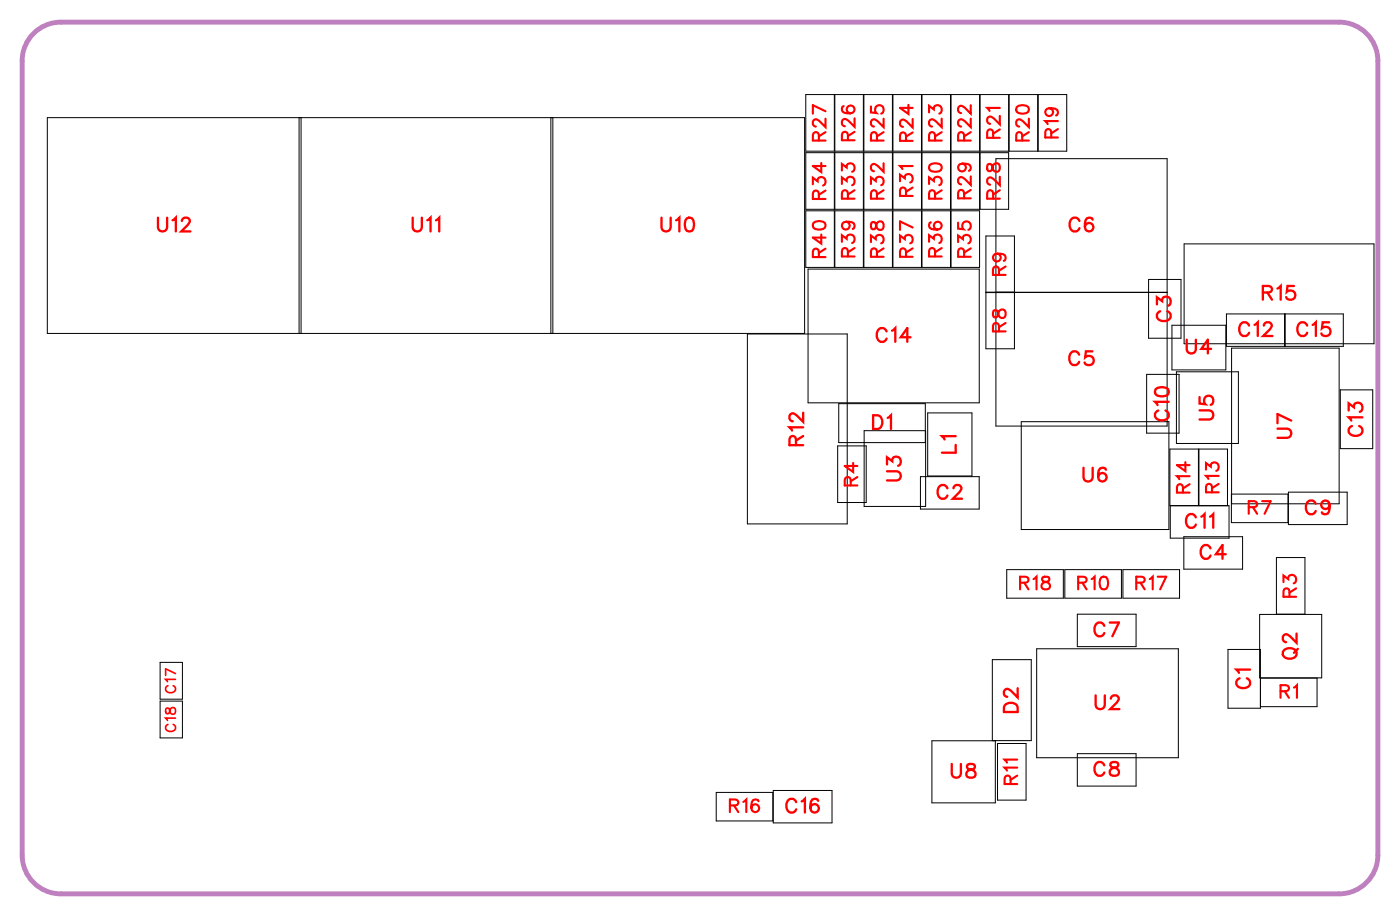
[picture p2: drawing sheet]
<svg xmlns="http://www.w3.org/2000/svg" width="72mm" height="47mm" viewBox="0 0 72 47" stroke-linecap="round" stroke-linejoin="round" font-family="sans-serif">
<path d="M1.7 1.7l.4-.3 .5-.2 .5-.1h66a2 2 0 0 1 2 2v41a2 2 0 0 1-2 2h-66a2 2 0 0 1-2-2v-41l.1-.5 .2-.5z" fill="none" stroke="#bf80bf" stroke-width=".25"/>
<g fill="none" stroke="#000" stroke-width=".05">
<path d="M2.4 6.1h39.1v11.1h-39.1zM15.4 6.1v11.1M15.5 6.1v11.1M28.4 6.1v11.1M28.5 6.1v11.1M38.6 17.2h5.1v9.8h-5.1zM41.6 4.9h13.5v2.9h-13.5zM41.6 7.9h10.5v2.9h-10.5zM41.6 10.9h9v2.9h-9zM41.7 13.9h8.9v6.9h-8.9zM43.1 4.9v2.9M43.1 7.9v2.9"/>
<path d="M43.1 10.9v2.9M44.6 4.9v2.9M44.6 7.9v2.9M44.6 10.9v2.9M46.1 4.9v2.9M46.1 7.9v2.9M46.1 10.9v2.9M47.6 4.9v2.9M47.6 7.9v2.9M47.6 10.9v2.9M49.1 4.9v2.9M49.1 7.9v2.9"/>
<path d="M49.1 10.9v2.9M50.6 4.9v2.9M50.6 7.9v2.9M50.9 15.1h9.4M50.9 12.2h1.5v5.8h-1.5zM51.4 8.2h8.9v13.8h-8.9zM52.1 4.9v2.9M53.6 4.9v2.9M59.2 19.3h1.7v3.1h-1.7zM59.3 14.4h1.7v3.1h-1.7zM60.5 16.8h2.8v2.3h-2.8zM60.7 19.2h3.2v3.7h-3.2z"/>
<path d="M61.1 12.6h9.8v5.1h-9.8zM63.3 16.2h6.1v1.7h-6.1zM63.6 18h5.5v8h-5.5zM66.3 16.2v1.7M66.4 16.2v1.7M8.3 34.2h1.1v1.9h-1.1zM8.3 36.2h1.1v1.9h-1.1zM43.3 23h1.4v2.9h-1.4zM47.5 24.6h3.1v1.7h-3.1zM47.8 22.2h-3.2v3.9h3.2v-5.3h-4.5v2h4.5M47.9 21.3h2.3v3.3h-2.3zM48.1 38.2h3.3v3.2h-3.3z"/>
<path d="M51.2 34.1h2v4.1h-2zM51.5 38.4h1.5v2.9h-1.5zM52 29.4h2.9v1.5h-2.9zM52.7 21.8h7.7v5.5h-7.7zM53.5 33.5h7.3v5.6h-7.3zM55 29.4h2.9v1.5h-2.9zM55.6 38.9h3.1v1.7h-3.1zM55.6 31.7h3.1v1.7h-3.1zM58 29.4h2.9v1.5h-2.9zM60.4 26.1h3.1v1.7h-3.1v-4.6h3v2.9M61.1 27.7h3.1v1.7h-3.1zM61.9 23.2v2.9"/>
<path d="M63.4 33.5h1.7v3.1h-1.7zM63.6 25.5h2.9v1.5h-2.9zM65 31.7h3.2v3.3h-3.2zM65.1 35h2.9v1.5h-2.9M65.9 31.7v-2.9h1.5v2.9M66.5 25.4h3.1v1.7h-3.1zM69.2 20.1h1.7v3.1h-1.7zM37 40.9h2.9v1.5h-2.9zM39.9 40.8h3.1v1.7h-3.1z"/>
</g>
<g fill="none" stroke="#f00" stroke-width=".12">
<path d="M8.2 11.2v.5l.2 .2 .2-.1v-.6M8.9 11.4l.2-.2v.7M9.4 11.4l.1-.2h.2l.1 .2-.1 .2-.3 .3h.4M21.3 11.2v.5l.2 .2 .2-.1 .1-.6M22.1 11.4l.1-.2v.7M22.5 11.4l.2-.2v.7M34.2 11.2v.5l.2 .2 .2-.1v-.6M34.9 11.4l.2-.2v.7M35.5 11.3l.1-.1a.37 .37 0 0 1 .2 .4 .37 .37 0 0 1-.2 .3 .45 .45 0 0 1-.1-.6zM45.8 17.1a.26 .26 0 0 0-.3-.2 .26 .26 0 0 0-.2 .3v.2a.26 .26 0 0 0 .2 .2 .26 .26 0 0 0 .3-.1M46.1 17.1l.1-.2v.7M47 17.4h-.5l.3-.5v.7"/>
<path d="M55.7 18.3a.26 .26 0 0 0-.3-.2 .26 .26 0 0 0-.2 .3v.2a.26 .26 0 0 0 .2 .2 .26 .26 0 0 0 .3-.1M55.7 11.4a.26 .26 0 0 0-.3-.2 .26 .26 0 0 0-.2 .3v.2a.26 .26 0 0 0 .2 .2 .26 .26 0 0 0 .3-.1M56.4 18.1h-.3l-.1 .3a.25 .25 0 0 1 .4 0 .25 .25 0 0 1 0 .4 .25 .25 0 0 1-.4-.1M56.4 11.3a.35 .35 0 0 0-.4 .2 .35 .35 0 0 0 .2 .4 .22 .22 0 0 0 .3-.2 .22 .22 0 0 0-.2-.2 .22 .22 0 0 0-.3 .2M59.7 15.7v-.4l.3 .2a.24 .24 0 0 1 .4-.1 .24 .24 0 0 1-.1 .4M59.9 16.1a.26 .26 0 0 0-.2 .3 .26 .26 0 0 0 .3 .2h.2a.26 .26 0 0 0 .2-.2 .26 .26 0 0 0-.1-.3M61.3 17.5v.5l.2 .2 .2-.1v-.6M62.5 18h-.5l.4-.5v.7M64.5 16.8a.26 .26 0 0 0-.3-.2 .26 .26 0 0 0-.2 .3v.2a.26 .26 0 0 0 .2 .2 .26 .26 0 0 0 .3-.1M64.8 16.8l.1-.2v.7M65.2 15.1h.4l.1-.2-.2-.1h-.3v.7M65.3 16.8l.1-.2h.1l.2 .2-.1 .2-.4 .3h.5"/>
<path d="M65.4 15.1l.3 .4M66 14.9l.1-.1v.7M66.8 14.8h-.3l-.1 .3a.25 .25 0 0 1 .4 0 .25 .25 0 0 1 0 .3 .25 .25 0 0 1-.4-.1M67.5 16.8a.26 .26 0 0 0-.3-.2 .26 .26 0 0 0-.2 .3v.2a.26 .26 0 0 0 .2 .2 .26 .26 0 0 0 .3-.1M67.8 16.8l.1-.2v.7M68.6 16.6h-.3v.3a.25 .25 0 0 1 .3 0 .25 .25 0 0 1 0 .4 .25 .25 0 0 1-.4-.1M41.1 23v-.4l-.2-.1-.1 .2v.3h.7M41.5 22.1h-.7l.1 .1M41.5 21.3v.5l-.4-.4-.2-.1-.1 .2v.1l.1 .1M41.5 22.5l-.4 .2M45.1 21.4h.2a.38 .38 0 0 1 .3 .4 .38 .38 0 0 1-.3 .3h-.2zM45.8 24.3h.5l.2 .2-.1 .3h-.6"/>
<path d="M45.8 24v-.4l.3 .2a.24 .24 0 0 1 .4-.2 .24 .24 0 0 1-.1 .4M45.8 21.6l.2-.2v.7M48.9 25.2a.26 .26 0 0 0-.3-.2 .26 .26 0 0 0-.2 .3v.2a.26 .26 0 0 0 .2 .2 .26 .26 0 0 0 .3-.1M49.1 39.4v.5l.2 .2 .3-.1v-.6M49.2 25.2l.2-.2h.1l.1 .2-.1 .2-.3 .3h.5M49.3 22.5h-.7l.2 .2M49.3 23v.4h-.7M50 39.5v.2l.3 .1 .1 .1a.24 .24 0 0 1-.3 .3 .24 .24 0 0 1-.2-.3l.4-.3v-.1zM51.9 36.4l.2-.1 .3 .1 .1 .4h-.7zM52.5 35.5v.5l-.3-.3-.2-.1-.2 .1v.1l.2 .2M55.9 24.1v.6l.2 .2 .3-.1v-.7M56.6 35.9v.5l.2 .2 .2-.1v-.6"/>
<path d="M57 39.5a.26 .26 0 0 0-.3-.2 .26 .26 0 0 0-.2 .3v.2a.26 .26 0 0 0 .2 .2 .26 .26 0 0 0 .3-.1M57 32.3a.26 .26 0 0 0-.3-.2 .26 .26 0 0 0-.2 .3v.2a.26 .26 0 0 0 .2 .2 .26 .26 0 0 0 .3-.1M57.1 24.2a.35 .35 0 0 0-.4 .2 .35 .35 0 0 0 .2 .5 .22 .22 0 0 0 .2-.2 .22 .22 0 0 0-.2-.3 .22 .22 0 0 0-.2 .2M57.3 32.1h.5l-.4 .7M57.4 36.1l.1-.2h.1l.2 .1-.1 .3-.4 .3h.5M57.4 39.4v.2l.3 .1 .1 .1a.24 .24 0 0 1-.3 .3 .24 .24 0 0 1-.2-.3l.4-.3v-.1zM59.7 20.1l.2-.1a.3 .3 0 0 1 .4 .3 .38 .38 0 0 1-.3 .2 .38 .38 0 0 1-.4-.3zM59.8 21.2a.26 .26 0 0 0-.2 .3 .26 .26 0 0 0 .3 .2h.2a.26 .26 0 0 0 .2-.2 .26 .26 0 0 0-.1-.3M60.3 20.7h-.7l.2 .2M61.7 26.7a.26 .26 0 0 0-.3-.2 .26 .26 0 0 0-.2 .3v.2a.26 .26 0 0 0 .2 .2 .26 .26 0 0 0 .3-.1M61.9 21.2h.5l.2 .2-.1 .2-.6 .1M61.9 20.5v.3l.3 .1a.25 .25 0 0 1 0-.4 .25 .25 0 0 1 .4 0 .25 .25 0 0 1-.1 .4"/>
<path d="M62 26.7l.2-.2v.7M62.5 26.7l.1-.2v.7M62.5 28.3a.26 .26 0 0 0-.3-.2 .26 .26 0 0 0-.2 .3v.2a.26 .26 0 0 0 .2 .2 .26 .26 0 0 0 .3-.1M63.3 28.6h-.5l.3-.5v.7M64 35a.26 .26 0 0 0-.2 .3 .26 .26 0 0 0 .3 .2h.2a.26 .26 0 0 0 .2-.2 .26 .26 0 0 0-.1-.3M64.5 34.6h-.7l.2 .1M66 22.1h.5l.2 .2-.1 .3h-.6M66.3 33.5a.35 .35 0 0 1 .5 0 .35 .35 0 0 1 .1 .4 .33 .33 0 0 1-.5 .1 .33 .33 0 0 1-.1-.5zM66.7 21.7l-.7-.3v.4M66.9 32.7v.5l-.3-.4-.2-.1-.2 .2v.1l.2 .1M67 33.5l-.2 .2M67.9 26a.26 .26 0 0 0-.3-.2 .26 .26 0 0 0-.2 .3v.2a.26 .26 0 0 0 .2 .2 .26 .26 0 0 0 .3-.1"/>
<path d="M68.7 26.1a.22 .22 0 0 1-.3 .2 .22 .22 0 0 1-.1-.4 .22 .22 0 0 1 .3 0l.1 .2a.34 .34 0 0 1-.3 .4l-.1-.1M69.6 21.2v-.4l.3 .2a.24 .24 0 0 1 .4-.2 .25 .25 0 0 1-.1 .5M69.8 22a.26 .26 0 0 0-.2 .3 .26 .26 0 0 0 .3 .2h.2a.26 .26 0 0 0 .2-.2 .26 .26 0 0 0-.1-.3M70.3 21.5h-.7l.2 .2M41.1 41.4a.26 .26 0 0 0-.3-.2 .26 .26 0 0 0-.2 .3v.2a.26 .26 0 0 0 .2 .2 .26 .26 0 0 0 .3-.1M41.4 41.4l.2-.2v.7M42.2 41.3a.35 .35 0 0 0-.4 .2 .35 .35 0 0 0 .2 .4 .22 .22 0 0 0 .3-.2 .22 .22 0 0 0-.2-.2 .22 .22 0 0 0-.3 .2"/>
</g>
<path d="M8.6 36.6v.2h.1a.21 .21 0 0 1 .1-.2 .21 .21 0 0 1 .2 0l.1 .1-.1 .2-.2-.1-.1-.2zM8.7 35.4a.19 .19 0 0 0-.1 .2 .19 .19 0 0 0 .1 .2h.2a.19 .19 0 0 0 .2-.2 .19 .19 0 0 0-.2-.2M8.7 37.4a.19 .19 0 0 0-.1 .2 .19 .19 0 0 0 .1 .2h.2a.19 .19 0 0 0 .2-.2 .19 .19 0 0 0-.2-.2M9.1 35.1h-.5v.1M9.1 37.1h-.5v.1M9.1 34.8l-.5-.3v.4" fill="none" stroke="#f00" stroke-width=".08"/>
<g fill="none" stroke="#f00" stroke-width=".11">
<path d="M42 9.5v-.3l.2 .2a.22 .22 0 0 1 .4-.2 .22 .22 0 0 1-.1 .4M42 11.5a.32 .32 0 0 1 .4-.1 .32 .32 0 0 1 .2 .4 .32 .32 0 0 1-.4 .1 .32 .32 0 0 1-.2-.4zM42.3 7.3v-.4h-.3v.4h.6M42.3 10.3v-.4h-.3v.4h.6M42.3 13.3v-.4h-.3v.4h.6M42.4 8.4v.5l-.4-.3h.6M42.4 12.1v.5l-.4-.3h.6M42.6 6.1v.5l-.5-.4-.1 .2 .1 .1M42.6 6.8l-.3 .2M42.6 5.7l-.6-.3v.5M42.6 9.8l-.3 .3M42.6 12.8l-.3 .3"/>
<path d="M43.5 9.5v-.3l.2 .1a.22 .22 0 0 1 .4-.1 .22 .22 0 0 1-.1 .4M43.5 8.8v-.3l.2 .1a.22 .22 0 0 1 .4-.1 .22 .22 0 0 1-.1 .4M43.5 12.5v-.4l.2 .2a.22 .22 0 0 1 .4-.1 .22 .22 0 0 1-.1 .3M43.6 5.5h-.1a.32 .32 0 0 0 .2 .4 .32 .32 0 0 0 .4-.2 .2 .2 0 0 0-.2-.3 .2 .2 0 0 0-.2 .2 .2 .2 0 0 0 .2 .3M43.7 11.4a.2 .2 0 0 1 .2 .3 .21 .21 0 0 1-.4 .1 .2 .2 0 0 1 .1-.3l.1-.1a.31 .31 0 0 1 .4 .3l-.1 .1M43.8 7.2v-.3l-.3-.1v.4h.6M43.8 10.3v-.4h-.3v.4h.6M43.8 13.2v-.3l-.3-.1v.4h.6M44.1 6.1v.4l-.5-.4-.1 .3 .1 .1M44.1 6.8l-.3 .2M44.1 9.8l-.3 .2M44.1 12.8l-.3 .2"/>
<path d="M45 5.5v.3h.3a.23 .23 0 0 1-.1-.3 .23 .23 0 0 1 .4 0 .23 .23 0 0 1-.1 .4M45 9.5v-.3l.2 .1a.22 .22 0 0 1 .4-.1 .22 .22 0 0 1-.1 .4M45 12.5v-.3l.2 .1a.22 .22 0 0 1 .4-.1 .22 .22 0 0 1-.1 .4M45 11.5v.3h.1l.3-.4a.22 .22 0 0 1 .2 .2 .22 .22 0 0 1-.2 .3l-.2-.4zM45.3 7.3v-.4h-.3v.4h.6M45.3 10.3v-.4h-.3v.4h.6M45.3 13.3v-.4h-.3v.4h.6M45.6 6.1v.5l-.5-.4-.1 .2 .1 .1M45.6 8.4v.5l-.5-.4-.1 .2 .1 .1M45.6 6.8l-.3 .2M45.6 9.8l-.3 .2M45.6 12.8l-.3 .2"/>
<path d="M46.5 9.4v-.4l.2 .2a.22 .22 0 0 1 .4-.2 .22 .22 0 0 1-.1 .4M46.5 12.5v-.3l.2 .1a.22 .22 0 0 1 .4-.1 .22 .22 0 0 1-.1 .4M46.8 7.3v-.4h-.3v.4h.6M46.8 10.1v-.4h-.3v.4h.6M46.8 13.3v-.4h-.3v.4h.6M46.9 5.4v.5l-.4-.3h.6M47.1 6.1v.5l-.5-.4-.1 .2 .1 .1M47.1 8.6h-.6l.1 .1M47.1 6.8l-.3 .3M47.1 9.7l-.3 .2M47.1 12.8l-.3 .2M47.1 11.7l-.6-.3v.5"/>
<path d="M48 5.8v-.3l.2 .1a.22 .22 0 0 1 .4-.1 .22 .22 0 0 1-.1 .4M48 9.5v-.3l.2 .1a.22 .22 0 0 1 .4-.1 .22 .22 0 0 1-.1 .4M48 12.5v-.4l.2 .2a.22 .22 0 0 1 .4-.1 .22 .22 0 0 1-.1 .3M48 8.5a.32 .32 0 0 1 .4-.1 .32 .32 0 0 1 .2 .4 .32 .32 0 0 1-.4 .1 .32 .32 0 0 1-.2-.4zM48.1 11.5h-.1a.32 .32 0 0 0 .2 .4 .32 .32 0 0 0 .4-.2 .2 .2 0 0 0-.2-.3 .2 .2 0 0 0-.2 .2 .2 .2 0 0 0 .2 .3M48.3 7.3v-.4h-.3v.4h.6M48.3 10.3v-.4h-.3v.4h.6M48.3 13.2v-.3l-.3-.1v.4h.6M48.6 6.1v.5l-.5-.4-.1 .2 .1 .1M48.6 6.8l-.3 .2M48.6 9.8l-.3 .2M48.6 12.8l-.3 .2"/>
<path d="M49.5 12.5v-.3l.2 .1a.22 .22 0 0 1 .4-.1 .22 .22 0 0 1-.1 .4M49.5 11.5v.3h.3a.23 .23 0 0 1-.1-.3 .23 .23 0 0 1 .4 0 .23 .23 0 0 1-.1 .4M49.7 8.4a.2 .2 0 0 1 .2 .3 .21 .21 0 0 1-.4 .1 .2 .2 0 0 1 .1-.3l.1-.1a.31 .31 0 0 1 .4 .3l-.1 .1M49.8 7.3v-.4h-.3v.4h.6M49.8 10.2v-.3l-.3-.1v.4h.6M49.8 13.3v-.4h-.3v.4h.6M50.1 6.1v.5l-.5-.4-.1 .2 .1 .1M50.1 5.4v.5l-.5-.4-.1 .2 .1 .1M50.1 9.1v.4l-.5-.4-.1 .3 .1 .1M50.1 6.8l-.3 .2M50.1 9.8l-.3 .2M50.1 12.8l-.3 .2"/>
<path d="M51 8.5v.3h.1l.3-.4a.22 .22 0 0 1 .2 .2 .22 .22 0 0 1-.2 .3l-.2-.4zM51.3 7.1v-.4h-.3v.4h.6M51.3 10.3v-.4h-.3v.4h.6M51.3 16v.4h.1l.3-.4a.22 .22 0 0 1 .2 .2 .22 .22 0 0 1-.2 .2l-.1-.1-.1-.3zM51.5 13.1a.2 .2 0 0 1 .2 .3 .21 .21 0 0 1-.4 .1 .21 .21 0 0 1 .1-.4h.1a.31 .31 0 0 1 .4 .2l-.1 .2M51.6 17.1v-.4h-.3v.4h.6M51.6 14.2v-.4h-.3v.4h.6M51.6 6v.4l-.5-.4-.1 .3 .1 .1M51.6 5.6h-.6l.1 .1M51.6 9.1v.5l-.5-.4-.1 .2 .1 .1M51.6 6.7l-.3 .2M51.6 9.8l-.3 .2"/>
<path d="M51.9 16.7l-.3 .2M51.9 13.8l-.3 .2M52.5 5.5a.32 .32 0 0 1 .4-.1 .32 .32 0 0 1 .2 .4 .32 .32 0 0 1-.4 .1 .32 .32 0 0 1-.2-.4zM52.8 7.3v-.4h-.3v.4h.6M53.1 6.1v.5l-.5-.4-.1 .2 .1 .1M53.1 6.8l-.3 .2M54.2 5.6a.2 .2 0 0 1 .2 .3 .2 .2 0 0 1-.4 0 .2 .2 0 0 1 .1-.3h.1a.31 .31 0 0 1 .4 .2l-.1 .2M54.3 7.1v-.4h-.3v.4h.6M54.6 6.3h-.6l.1 .1M54.6 6.7l-.3 .2M43.9 25.1v-.4h-.2l-.1 .4h.7M44.1 23.9v.5l-.5-.3h.7"/>
<path d="M44.3 24.6l-.4 .2M52.5 39.6h-.6l.1 .2M52.5 39.2h-.6l.1 .2M52.7 30.1h.3l.1-.3h-.4v.6M52.9 30.1l.2 .3M53.4 29.9l.1-.1v.6M53.8 29.8v.2l.4 .2a.22 .22 0 0 1-.2 .2 .22 .22 0 0 1-.2-.2l.4-.3v-.1zM55.7 30.1h.3l.1-.3h-.4v.6M55.9 30.1l.2 .3M56.4 29.9l.1-.1v.6M56.9 29.8a.32 .32 0 0 1 .4 .2 .32 .32 0 0 1-.3 .4l-.2-.1v-.2zM58.7 30.1h.3l.1-.3h-.4v.6"/>
<path d="M58.9 30.1l.2 .3M59.4 29.9l.1-.1v.6M59.8 29.8h.4l-.3 .6M61.1 25.4v-.3l-.3-.1v.4h.6M61.2 23.9v.4l-.4-.3h.6M61.4 24.6h-.6l.1 .1M61.4 25l-.3 .2M62.3 24.2v-.3l.2 .2a.22 .22 0 0 1 .4-.2 .22 .22 0 0 1-.1 .4M62.6 25.4v-.4h-.3v.4h.6M62.9 24.6h-.6l.1 .1M62.9 25l-.3 .2M64.5 26.2h.4v-.3h-.4v.6"/>
<path d="M64.7 26.2l.2 .3M65.2 25.9h.4l-.3 .6M66.1 35.7h.4v-.3h-.4v.6M66.3 30.1v-.4l.2 .2a.22 .22 0 0 1 .4-.2 .22 .22 0 0 1-.1 .4M66.3 35.7l.3 .3M66.6 30.8v-.4h-.3v.4h.6M66.8 35.5l.2-.1v.6M66.9 30.4l-.3 .2M37.7 41.6h.4v-.3h-.4v.6M37.9 41.6l.2 .3M38.4 41.4l.1-.1v.6M39.2 41.4l-.1-.1a.32 .32 0 0 0-.3 .2 .32 .32 0 0 0 .2 .4 .2 .2 0 0 0 .2-.2 .2 .2 0 0 0-.2-.2 .2 .2 0 0 0-.2 .2"/>
<path d="M52.2 40.5v-.4h-.3v.4h.6M52.5 40l-.3 .3"/>
</g>
<g font-size="1.2" fill="#fff">
<text x="8.1" y="12.2">U12</text>
<text x="21.2" y="12.2">U11</text>
<text x="34.1" y="12.2">U10</text>
<text x="45.2" y="17.9">C14</text>
<text x="55.2" y="12.2">C6</text>
<text x="60.7" y="16.6" transform="rotate(-90 60.7 16.6)">C3</text>
<text x="63.9" y="17.6">C12 C15</text>
<text x="65.1" y="15.8">R15</text>
<text x="41.8" y="23" transform="rotate(-90 41.8 23)">R12</text>
<text x="45" y="22.4">D1</text>
<text x="49.6" y="23.4" transform="rotate(-90 49.6 23.4)">L1</text>
<text x="55.2" y="19.1">C5</text>
<text x="60.6" y="21.8" transform="rotate(-90 60.6 21.8)">C10</text>
<text x="61.2" y="18.5">U4</text>
<text x="62.9" y="21.7" transform="rotate(-90 62.9 21.7)">U5</text>
<text x="67" y="22.7" transform="rotate(-90 67 22.7)">U7</text>
<text x="70.6" y="22.6" transform="rotate(-90 70.6 22.6)">C13</text>
<text x="46.8" y="24.9" transform="rotate(-90 46.8 24.9)">U3</text>
<text x="48.4" y="26">C2</text>
<text x="55.9" y="25.2">U6</text>
<text x="61.2" y="27.5">C11</text>
<text x="61.9" y="29.1">C4</text>
<text x="67.4" y="26.8">C9</text>
<text x="56.5" y="33.1">C7</text>
<text x="64.8" y="35.6" transform="rotate(-90 64.8 35.6)">C1</text>
<text x="67.2" y="34.1" transform="rotate(-90 67.2 34.1)">Q2</text>
<text x="49.1" y="40.4">U8</text>
<text x="52.8" y="36.8" transform="rotate(-90 52.8 36.8)">D2</text>
<text x="56.5" y="40.3">C8</text>
<text x="56.5" y="36.9">U2</text>
<text x="40.5" y="42.2">C16</text>
</g>
<g font-size="1.1" fill="#fff">
<text x="42.9" y="10.3" transform="rotate(-90 42.9 10.3)">R34</text>
<text x="42.9" y="7.3" transform="rotate(-90 42.9 7.3)">R27</text>
<text x="44.4" y="10.3" transform="rotate(-90 44.4 10.3)">R33</text>
<text x="44.4" y="7.3" transform="rotate(-90 44.4 7.3)">R26</text>
<text x="45.9" y="10.3" transform="rotate(-90 45.9 10.3)">R32</text>
<text x="45.9" y="7.3" transform="rotate(-90 45.9 7.3)">R25</text>
<text x="47.4" y="10.2" transform="rotate(-90 47.4 10.2)">R31</text>
<text x="47.4" y="7.3" transform="rotate(-90 47.4 7.3)">R24</text>
<text x="48.9" y="10.3" transform="rotate(-90 48.9 10.3)">R30</text>
<text x="48.9" y="7.3" transform="rotate(-90 48.9 7.3)">R23</text>
<text x="50.4" y="10.3" transform="rotate(-90 50.4 10.3)">R29</text>
<text x="50.4" y="7.3" transform="rotate(-90 50.4 7.3)">R22</text>
<text x="51.9" y="10.3" transform="rotate(-90 51.9 10.3)">R28</text>
<text x="51.9" y="7.2" transform="rotate(-90 51.9 7.2)">R21</text>
<text x="53.4" y="7.3" transform="rotate(-90 53.4 7.3)">R20</text>
<text x="54.9" y="7.2" transform="rotate(-90 54.9 7.2)">R19</text>
<text x="42.9" y="13.3" transform="rotate(-90 42.9 13.3)">R40</text>
<text x="44.4" y="13.3" transform="rotate(-90 44.4 13.3)">R39</text>
<text x="45.9" y="13.3" transform="rotate(-90 45.9 13.3)">R38</text>
<text x="47.4" y="13.3" transform="rotate(-90 47.4 13.3)">R37</text>
<text x="48.9" y="13.3" transform="rotate(-90 48.9 13.3)">R36</text>
<text x="50.4" y="13.3" transform="rotate(-90 50.4 13.3)">R35</text>
<text x="52.2" y="17.2" transform="rotate(-90 52.2 17.2)">R8</text>
<text x="52.2" y="14.2" transform="rotate(-90 52.2 14.2)">R9</text>
<text x="44.5" y="25.1" transform="rotate(-90 44.5 25.1)">R4</text>
<text x="61.7" y="25.5" transform="rotate(-90 61.7 25.5)">R14</text>
<text x="63.2" y="25.5" transform="rotate(-90 63.2 25.5)">R13</text>
<text x="64.4" y="26.8">R7</text>
<text x="52.6" y="30.7">R18</text>
<text x="55.6" y="30.7">R10</text>
<text x="58.6" y="30.7">R17</text>
<text x="67.2" y="30.9" transform="rotate(-90 67.2 30.9)">R3</text>
<text x="52.8" y="40.5" transform="rotate(-90 52.8 40.5)">R11</text>
<text x="66.1" y="36.3">R1</text>
<text x="37.6" y="42.2">R16</text>
</g>
<text font-size=".9" fill="#fff" x="9.3" y="37.8" transform="rotate(-90 9.3 37.8)">C18 C17</text>
</svg>
